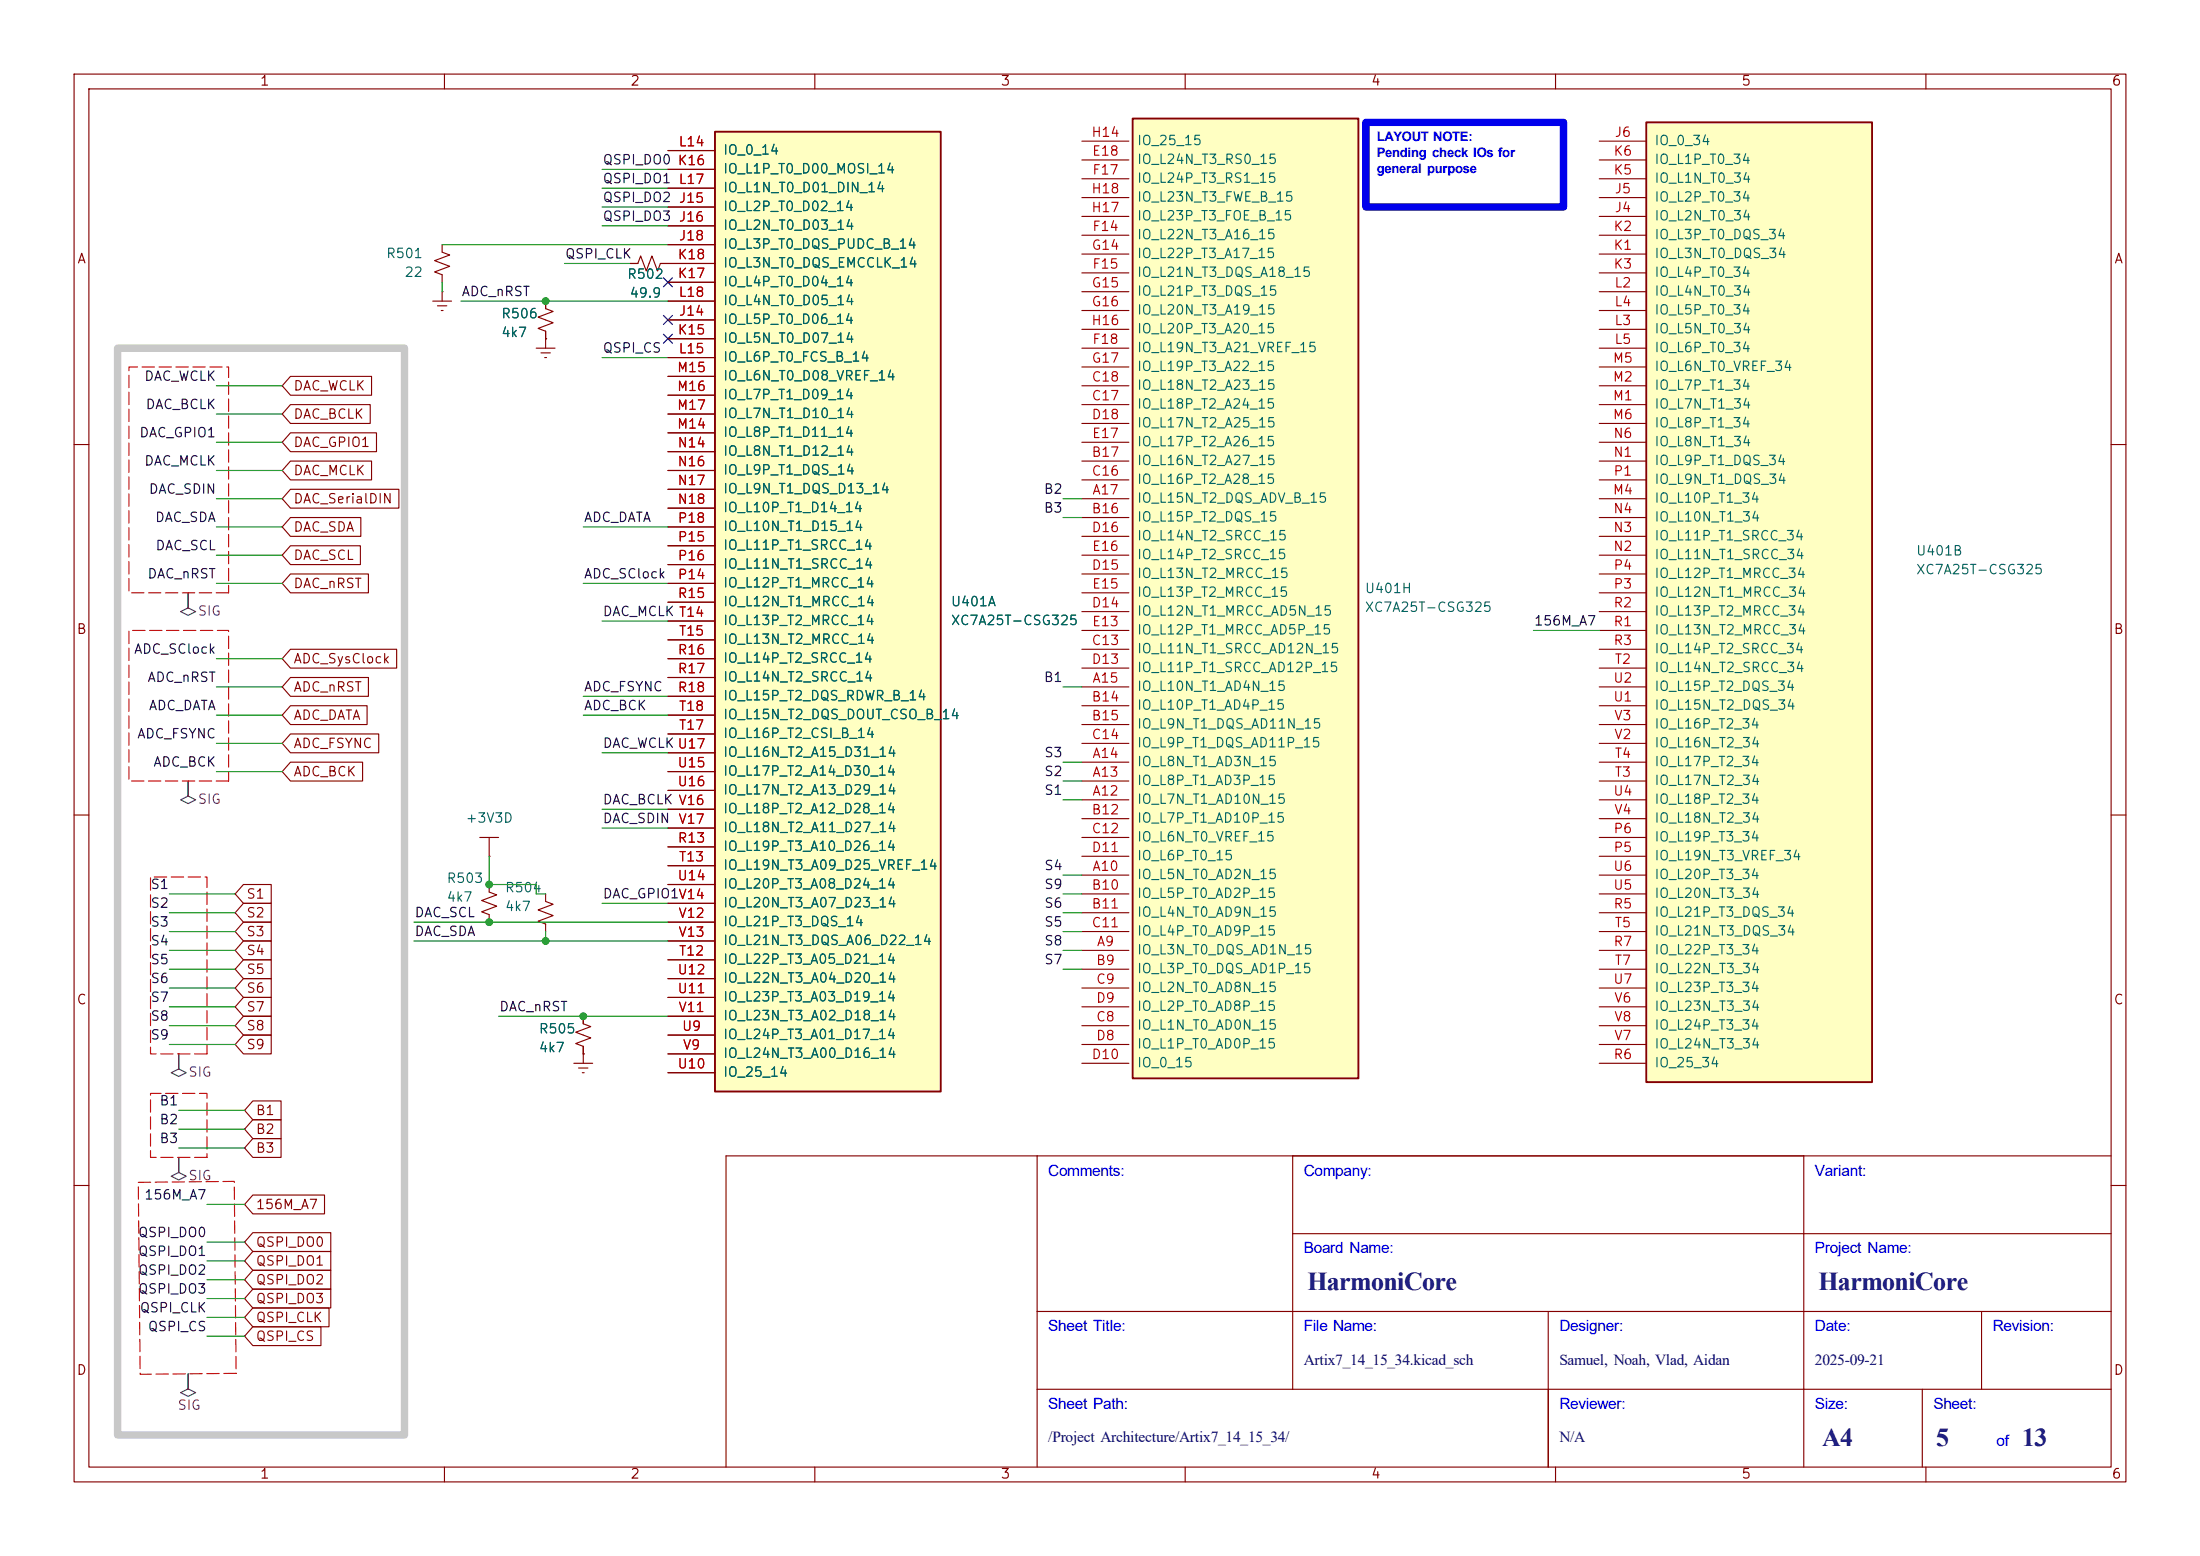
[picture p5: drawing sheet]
<svg xmlns="http://www.w3.org/2000/svg" width="297mm" height="210mm" viewBox="0 0 297 210" stroke-linecap="round" stroke-linejoin="round" font-family="sans-serif">
<g fill="none" stroke="#840000" stroke-width=".15">
<path d="M10 10h277v190h-277zM12 12h273v186h-273zM60 10v2M110 10v2M160 10v2M210 10v2M260 10v2M10 60h2M285 60h2M10 110h2M285 110h2M140 156v42"/>
<path d="M174.5 156v31.5M243.5 156v42M285 156h-187v42M10 160h2M140 177h145M174.5 166.5h110.5M209 177v21M267.5 177v10.5M285 160h2M60 198v2M110 198v2M140 187.5h145"/>
<path d="M160 198v2M210 198v2M259.5 187.5v10.5M260 198v2"/>
</g>
<path d="M152.9 16h30.5v129.5h-30.5z" fill="#ffffc2"/>
<path d="M152.9 16h30.5v129.5h-30.5z" fill="none" stroke="#840000" stroke-width=".25"/>
<g fill="none" stroke="#840000" stroke-width=".15">
<path d="M146 19.1h6.4M146 21.6h6.4M146 31.8h6.4M146 36.8h6.4M146 24.1h6.4M146 34.3h6.4M146 39.4h6.4M146 29.2h6.4M146 26.7h6.4M73.7 40.6v1.1l1 .3-2.1 .8 2.1 .8-2.1 .7 1.1 .4v1M146 54.6h6.4M146 52.1h6.4"/>
<path d="M146 57.2h6.4M146 59.7h6.4M146 47h6.4M146 41.9h6.4M146 49.5h6.4M146 44.5h6.4M146 67.3h6.4M146 69.9h6.4M146 62.2h6.4M146 64.8h6.4M146 77.5h6.4M146 72.4h6.4"/>
<path d="M146 74.9h6.4M146 92.7h6.4M146 95.3h6.4M146 97.8h6.4M146 87.6h6.4M146 90.2h6.4M146 82.6h6.4M146 85.1h6.4M146 80h6.4M146 118.1h6.4M146 108h6.4M146 105.4h6.4"/>
<path d="M146 102.9h6.4M146 110.5h6.4M146 113h6.4M146 100.3h6.4M146 115.6h6.4M146 128.3h6.4M146 130.8h6.4M146 120.7h6.4M146 123.2h6.4M146 138.4h6.4M146 133.4h6.4M146 125.7h6.4"/>
<path d="M146 135.9h6.4M146 141h6.4M146 143.5h6.4"/>
</g>
<path d="M96.5 17.8h30.5v129.5h-30.5z" fill="#ffffc2"/>
<path d="M96.5 17.8h30.5v129.5h-30.5z" fill="none" stroke="#840000" stroke-width=".25"/>
<g fill="none" stroke="#840000" stroke-width=".15">
<path d="M90.2 27.9h6.3M90.2 30.5h6.3M90.2 33h6.3M90.2 22.9h6.3M90.2 38.1h6.3M90.2 35.6h6.3M90.2 20.3h6.3M90.2 25.4h6.3M90.2 43.2h6.3M90.2 45.7h6.3M90.2 48.3h6.3M90.2 40.6h6.3"/>
<path d="M90.2 58.4h6.3M90.2 50.8h6.3M90.2 53.3h6.3M90.2 55.9h6.3M90.2 61h6.3M90.2 63.5h6.3M90.2 66h6.3M90.2 68.6h6.3M90.2 78.7h6.3M90.2 73.7h6.3M90.2 76.2h6.3M90.2 71.1h6.3"/>
<path d="M90.2 81.3h6.3M90.2 88.9h6.3M90.2 91.4h6.3M90.2 94h6.3M90.2 83.8h6.3M90.2 86.4h6.3M90.2 99.1h6.3M90.2 96.5h6.3M90.2 114.3h6.3M90.2 116.8h6.3M90.2 119.4h6.3M90.2 104.1h6.3"/>
<path d="M90.2 106.7h6.3M90.2 101.6h6.3M90.2 109.2h6.3M90.2 111.8h6.3M78.7 137.2v1l1.1 .4-2.1 .7 2.1 .8-2.1 .7 1 .4v2.3M90.2 129.5h6.3M90.2 139.7h6.3M90.2 134.6h6.3M90.2 132.1h6.3M90.2 137.2h6.3M90.2 124.5h6.3M90.2 127h6.3"/>
<path d="M90.2 121.9h6.3M77.5 143.5h2.5M78.1 144.1h1.3M78.6 144.8h.3M78.7 142.2h.1M90.2 144.8h6.3M90.2 142.2h6.3"/>
</g>
<path d="M222.2 16.5h30.5v129.6h-30.5z" fill="#ffffc2"/>
<path d="M222.2 16.5h30.5v129.6h-30.5z" fill="none" stroke="#840000" stroke-width=".25"/>
<g fill="none" stroke="#840000" stroke-width=".15">
<path d="M215.9 19.1h6.3M59.7 39.4h.1M59.7 33v1l1 .4-2 .8 2 .7-2 .8 1 .4v1M59.7 39.4v1.2M85.1 35.6h1l.4-1.1 .7 2.1 .8-2.1 .8 2.1 .4-1h7.3M90.2 27.9h6.3M90.2 30.5h6.3M90.2 33h6.3M90.2 22.9h6.3M90.2 38.1h6.3M90.2 20.3h6.3M90.2 25.4h6.3"/>
<path d="M215.9 29.2h6.3M215.9 26.7h6.3M215.9 34.3h6.3M215.9 31.8h6.3M215.9 36.8h6.3M215.9 24.1h6.3M215.9 21.6h6.3M215.9 39.4h6.3M39.2 50.8h11v2.5h-11l-1.1-1.2zM39.2 58.4h11.6v2.6h-11.6l-1.1-1.3zM39.2 54.6h10.8v2.6h-10.8l-1.1-1.3zM58.4 40.6h2.6"/>
<path d="M59.1 41.3h1.2M59.6 41.9h.2M72.4 47h2.5M73 47.6h1.3M73.5 48.3h.3M73.7 45.7h.1M73.7 40.6v1.1M73.7 44.7v2.3M90.2 48.3h6.3M90.2 40.6h6.3M90.2 43.2h6.3M90.2 45.7h6.3"/>
<path d="M90.2 58.4h6.3M90.2 50.8h6.3M90.2 53.3h6.3M90.2 55.9h6.3M215.9 44.5h6.3M215.9 41.9h6.3M215.9 47h6.3M215.9 54.6h6.3M215.9 52.1h6.3M215.9 49.5h6.3M215.9 57.2h6.3M215.9 59.7h6.3"/>
<path d="M39.2 66h14.7v2.6h-14.7l-1.1-1.3zM39.2 73.7h9.4v2.5h-9.4l-1.1-1.3zM39.2 62.2h11v2.6h-11l-1.1-1.3zM39.2 69.8h9.5v2.6h-9.5l-1.1-1.3zM39.2 77.5h10.5v2.5h-10.5l-1.1-1.3zM90.2 61h6.3M90.2 63.5h6.3M90.2 66h6.3M90.2 68.6h6.3M90.2 78.7h6.3M90.2 73.7h6.3M90.2 76.2h6.3"/>
<path d="M90.2 71.1h6.3M215.9 67.3h6.3M215.9 62.2h6.3M215.9 74.9h6.3M215.9 72.4h6.3M215.9 69.9h6.3M215.9 64.8h6.3M215.9 77.5h6.3M39.2 99.1h11.9v2.5h-11.9l-1.1-1.3zM39.2 87.6h14.3v2.6h-14.3l-1.1-1.3zM39.2 95.2h10.4v2.6h-10.4l-1.1-1.3zM39.2 91.4h10.5v2.6h-10.5l-1.1-1.3z"/>
<path d="M90.2 81.3h6.3M90.2 88.9h6.3M90.2 91.4h6.3M90.2 94h6.3M90.2 83.8h6.3M90.2 86.4h6.3M90.2 99.1h6.3M90.2 96.5h6.3M215.9 80h6.3M215.9 85.1h6.3M215.9 82.6h6.3M215.9 87.6h6.3"/>
<path d="M215.9 90.2h6.3M215.9 95.3h6.3M215.9 92.7h6.3M215.9 97.8h6.3M32.9 119.4h3.7v2.5h-3.7l-1.2-1.2zM39.2 102.9h9.8v2.5h-9.8l-1.1-1.3zM64.8 113h2.5M66 115.6h.1M66 119.4v1l1.1 .4-2.1 .7 2.1 .8-2.1 .8 1 .3v1.1M66 113v2.6M90.2 114.3h6.3M90.2 116.8h6.3"/>
<path d="M90.2 119.4h6.3M90.2 104.1h6.3M90.2 106.7h6.3M90.2 101.6h6.3M90.2 109.2h6.3M90.2 111.8h6.3M215.9 115.6h6.3M215.9 113h6.3M215.9 105.4h6.3M215.9 102.9h6.3M215.9 108h6.3M215.9 118.1h6.3"/>
<path d="M215.9 100.3h6.3M215.9 110.5h6.3M32.9 134.6h3.7v2.6h-3.7l-1.2-1.3zM32.9 132.1h3.7v2.5h-3.7l-1.2-1.2zM32.9 124.5h3.7v2.5h-3.7l-1.2-1.3zM32.9 121.9h3.7v2.6h-3.7l-1.2-1.3zM32.9 127h3.7v2.5h-3.7l-1.2-1.2zM32.9 137.2h3.7v2.5h-3.7l-1.2-1.3zM32.9 129.5h3.7v2.6h-3.7l-1.2-1.3zM32.9 139.7h3.7v2.5h-3.7l-1.2-1.2zM73.7 120.7v1l1 .3-2.1 .8 2.1 .8-2.1 .7 1.1 .4v1M78.7 137.2v1"/>
<path d="M90.2 129.5h6.3M90.2 139.7h6.3M90.2 134.6h6.3M90.2 132.1h6.3M90.2 137.2h6.3M90.2 124.5h6.3M90.2 127h6.3M90.2 121.9h6.3M215.9 123.2h6.3M215.9 128.3h6.3M215.9 125.7h6.3M215.9 130.8h6.3"/>
<path d="M215.9 120.7h6.3M215.9 133.4h6.3M215.9 135.9h6.3M215.9 138.4h6.3M34.1 151.1h3.8v2.6h-3.8l-1.1-1.3zM34.1 153.7h3.8v2.5h-3.8l-1.1-1.3zM34.1 148.6h3.8v2.5h-3.8l-1.1-1.2zM78.7 142.2h.1M78.7 141.2v1M90.2 144.8h6.3M90.2 142.2h6.3M215.9 143.5h6.3"/>
<path d="M215.9 141h6.3M34.1 166.4h10.6v2.5h-10.6l-1.1-1.3zM34.1 174h10.6v2.5h-10.6l-1.1-1.2zM34.1 168.9h10.6v2.6h-10.6l-1.1-1.3zM34.1 176.5h10.3v2.6h-10.3l-1.1-1.3zM34.1 161.3h9.7v2.5h-9.7l-1.1-1.2zM34.1 171.4h10.6v2.6h-10.6l-1.1-1.3zM34.1 179.1h9.2v2.5h-9.2l-1.1-1.3z"/>
</g>
<path d="M25.4 80v2l1 .6-1 .5-1-.5 1-.6zM25.4 105.4v2l1 .6-1 .5-1-.5 1-.6zM24.1 156.2v2l1 .6-1 .5-1-.5 1-.6zM24.1 142.2v2.1l1 .5-1 .5-1-.5 1-.5zM25.4 185.4v2.1l1 .5-1 .5-1-.5 1-.5z" fill="none" stroke="#484848" stroke-width=".15"/>
<path d="M30.9 80h-13.5v-30.5h13.5v30.5M30.9 105.4h-13.5v-20.3h13.5v20.3M27.9 142.2h-7.6v-23.8h7.6v23.8M27.9 156.2h-7.6v-8.6h7.6v8.6M31.9 185.4l-13 .1-.2-25.9 12.9-.2 .3 26" fill="none" stroke="#f00" stroke-width=".15" stroke-dasharray="1.7 .6"/>
<g fill="none" stroke="#009600" stroke-width=".15">
<path d="M59.7 33h30.5M59.7 38.1v1.3M76.2 35.6h8.9M81.3 22.9h8.9M81.3 27.9h8.9M81.3 30.5h8.9M81.3 25.4h8.9M29.2 59.7h8.9M29.2 55.9h8.9M29.2 52.1h8.9M62.2 40.6h28M81.3 48.3h8.9"/>
<path d="M29.2 67.3h8.9M29.2 71.1h8.9M29.2 78.7h8.9M29.2 74.9h8.9M29.2 63.5h8.9M78.7 71.1h11.5M78.7 78.7h11.5M143.5 67.3h2.5M143.5 69.9h2.5M29.2 96.5h8.9M29.2 92.7h8.9M29.2 88.9h8.9"/>
<path d="M78.7 96.5h11.5M78.7 94h11.5M81.3 83.8h8.9M143.5 92.7h2.5M207 85.1h8.9M29.2 100.3h8.9M29.2 104.1h8.9M66 115.6v3.8h6.4v1.3h1.3M81.3 101.6h8.9M81.3 109.2h8.9M81.3 111.8h8.9M143.5 118.1h2.5"/>
<path d="M143.5 108h2.5M143.5 105.4h2.5M143.5 102.9h2.5M22.9 120.7h8.8M22.9 123.2h8.8M22.9 128.3h8.8M22.9 130.8h8.8M22.9 125.7h8.8M22.9 133.4h8.8M22.9 138.4h8.8M22.9 135.9h8.8M55.9 127h34.3"/>
<path d="M55.9 124.5h34.3M67.3 137.2h22.9M73.7 125.7v1.3M81.3 121.9h8.9M143.5 120.7h2.5M143.5 123.2h2.5M143.5 128.3h2.5M143.5 130.8h2.5M143.5 125.7h2.5M22.9 141h8.8M24.1 154.9h8.9M24.1 152.4h8.9"/>
<path d="M24.1 149.9h8.9M27.9 170.2h5.1M27.9 175.3h5.1M27.9 177.8h5.1M27.9 172.7h5.1M27.9 167.6h5.1M27.9 162.6h5.1M27.9 180.3h5.1"/>
</g>
<path d="M89.6 37.5l1.2 1.2M90.8 37.5l-1.2 1.2M89.6 45.1l1.2 1.2M89.6 42.6l1.2 1.2M90.8 45.1l-1.2 1.2M90.8 42.6l-1.2 1.2" fill="none" stroke="#000084" stroke-width=".15"/>
<path d="M184.4 16.5h26.7v11.4h-26.7z" fill="none" stroke="#00f" stroke-width="1"/>
<path d="M15.9 47h38.7v146.7h-38.7z" fill="none" stroke="#c8c8c8" stroke-width="1"/>
<g fill="#009600" stroke="#009600" stroke-width=".14">
<circle cx="66" cy="119.4" r=".46"/>
<circle cx="66" cy="124.5" r=".46"/>
<circle cx="73.7" cy="40.6" r=".46"/>
<circle cx="78.7" cy="137.2" r=".46"/>
<circle cx="73.7" cy="127" r=".46"/>
</g>
<g font-size="3.5" fill="#00007f">
<text x="176.5" y="174.1">HarmoniCore</text>
<text x="245.5" y="174.1">HarmoniCore</text>
<text x="246" y="195.1">A4</text>
<text x="261.4" y="195.1">5</text>
<text x="273" y="195.1">13</text>
</g>
<g font-size="2.1" fill="#00f">
<text x="141.5" y="158.7">Comments:</text>
<text x="176" y="158.7">Company:</text>
<text x="245" y="158.7">Variant:</text>
<text x="176" y="169.2">Board Name:</text>
<text x="245" y="169.2">Project Name:</text>
<text x="141.5" y="179.7">Sheet Title:</text>
<text x="176" y="179.7">File Name:</text>
<text x="210.5" y="179.7">Designer:</text>
<text x="245" y="179.7">Date:</text>
<text x="269" y="179.7">Revision:</text>
<text x="141.5" y="190.2">Sheet Path:</text>
<text x="210.5" y="190.2">Reviewer:</text>
<text x="245" y="190.2">Size:</text>
<text x="261" y="190.2">Sheet:</text>
<text x="269.5" y="195.2">of</text>
</g>
<g font-size="2.1" fill="#00007f">
<text x="176" y="184.2">Artix7_14_15_34.kicad_sch</text>
<text x="210.5" y="184.2">Samuel, Noah, Vlad, Aidan</text>
<text x="245" y="184.2">2025-09-21</text>
<text x="141.5" y="194.7">/Project Architecture/Artix7_14_15_34/</text>
<text x="210.5" y="194.7">N/A</text>
</g>
<g font-size="1.8" fill="#00f">
<text x="185.9" y="19.1">LAYOUT NOTE:</text>
<text x="185.9" y="21.2">Pending check IOs for</text>
<text x="185.9" y="23.4">general purpose</text>
</g>
<g font-size="1.3" fill="#840000">
<text x="35" y="11.9">1</text>
<text x="85" y="11.9">2</text>
<text x="135" y="11.9">3</text>
<text x="185" y="11.9">4</text>
<text x="235" y="11.9">5</text>
<text x="285" y="11.9">6</text>
<text x="10.3" y="35.9">A</text>
<text x="285.3" y="35.9">A</text>
<text x="39.5" y="53">DAC_WCLK</text>
<text x="39.5" y="56.8">DAC_BCLK</text>
<text x="39.5" y="60.6">DAC_GPIO1</text>
<text x="39.5" y="64.5">DAC_MCLK</text>
<text x="39.5" y="68.3">DAC_SerialDIN</text>
<text x="39.5" y="75.9">DAC_SCL</text>
<text x="39.5" y="72.1">DAC_SDA</text>
<text x="39.5" y="79.7">DAC_nRST</text>
<text x="10.3" y="85.9">B</text>
<text x="39.5" y="89.9">ADC_SysClock</text>
<text x="285.3" y="85.9">B</text>
<text x="39.5" y="93.7">ADC_nRST</text>
<text x="39.5" y="101.3">ADC_FSYNC</text>
<text x="39.5" y="97.5">ADC_DATA</text>
<text x="39.5" y="105.1">ADC_BCK</text>
<text x="33.2" y="121.6">S1</text>
<text x="33.2" y="124.1">S2</text>
<text x="33.2" y="126.7">S3</text>
<text x="33.2" y="129.2">S4</text>
<text x="33.2" y="131.8">S5</text>
<text x="10.3" y="135.9">C</text>
<text x="33.2" y="136.8">S7</text>
<text x="33.2" y="134.3">S6</text>
<text x="285.3" y="135.9">C</text>
<text x="33.2" y="139.4">S8</text>
<text x="33.2" y="141.9">S9</text>
<text x="34.4" y="153.4">B2</text>
<text x="34.4" y="155.9">B3</text>
<text x="34.4" y="150.8">B1</text>
<text x="34.4" y="163.5">156M_A7</text>
<text x="34.4" y="168.6">QSPI_DO0</text>
<text x="34.4" y="171.1">QSPI_DO1</text>
<text x="34.4" y="173.7">QSPI_DO2</text>
<text x="34.4" y="176.2">QSPI_DO3</text>
<text x="34.4" y="178.8">QSPI_CLK</text>
<text x="10.3" y="185.9">D</text>
<text x="34.4" y="181.3">QSPI_CS</text>
<text x="285.3" y="185.9">D</text>
<text x="35" y="199.9">1</text>
<text x="85" y="199.9">2</text>
<text x="135" y="199.9">3</text>
<text x="185" y="199.9">4</text>
<text x="235" y="199.9">5</text>
<text x="285" y="199.9">6</text>
</g>
<g font-size="1.3" fill="#0f0f0f">
<text x="81.3" y="22.5">QSPI_DO0</text>
<text x="81.3" y="25.1">QSPI_DO1</text>
<text x="81.3" y="27.6">QSPI_DO2</text>
<text x="76.2" y="35.2">QSPI_CLK</text>
<text x="81.3" y="30.1">QSPI_DO3</text>
<text x="62.2" y="40.3">ADC_nRST</text>
<text x="81.3" y="47.9">QSPI_CS</text>
<text x="19.4" y="51.7">DAC_WCLK</text>
<text x="18.7" y="59.3">DAC_GPIO1</text>
<text x="19.6" y="55.5">DAC_BCLK</text>
<text x="19.4" y="63.2">DAC_MCLK</text>
<text x="20" y="67">DAC_SDIN</text>
<text x="20.8" y="70.8">DAC_SDA</text>
<text x="78.7" y="70.8">ADC_DATA</text>
<text x="140.8" y="69.5">B3</text>
<text x="140.8" y="67">B2</text>
<text x="20.9" y="74.6">DAC_SCL</text>
<text x="19.8" y="78.4">DAC_nRST</text>
<text x="78.7" y="78.4">ADC_SClock</text>
<text x="81.3" y="83.5">DAC_MCLK T14</text>
<text x="18" y="88.6">ADC_SClock</text>
<text x="207" y="84.7">156M_A7</text>
<text x="19.8" y="92.4">ADC_nRST</text>
<text x="78.7" y="93.6">ADC_FSYNC</text>
<text x="140.8" y="92.4">B1</text>
<text x="18.4" y="100">ADC_FSYNC</text>
<text x="20" y="96.2">ADC_DATA</text>
<text x="78.7" y="96.2">ADC_BCK</text>
<text x="81.3" y="101.3">DAC_WCLK U17</text>
<text x="20.6" y="103.8">ADC_BCK</text>
<text x="140.9" y="107.6">S1</text>
<text x="140.9" y="105.1">S2</text>
<text x="140.9" y="102.5">S3</text>
<text x="81.3" y="111.4">DAC_SDIN</text>
<text x="81.3" y="108.9">DAC_BCLK V16</text>
<text x="140.9" y="117.8">S4</text>
<text x="20.2" y="120.3">S1</text>
<text x="20.2" y="125.4">S3</text>
<text x="20.2" y="122.8">S2</text>
<text x="55.9" y="124.1">DAC_SCL</text>
<text x="81.3" y="121.6">DAC_GPIO1V14</text>
<text x="140.9" y="125.4">S5</text>
<text x="140.9" y="122.8">S6</text>
<text x="140.9" y="120.3">S9</text>
<text x="20.2" y="127.9">S4</text>
<text x="20.2" y="130.5">S5</text>
<text x="55.9" y="126.7">DAC_SDA</text>
<text x="140.9" y="127.9">S8</text>
<text x="140.9" y="130.5">S7</text>
<text x="20.2" y="133">S6</text>
<text x="20.2" y="135.5">S7</text>
<text x="67.3" y="136.8">DAC_nRST</text>
<text x="20.2" y="138.1">S8</text>
<text x="20.2" y="140.6">S9</text>
<text x="21.4" y="149.5">B1</text>
<text x="21.4" y="154.6">B3</text>
<text x="21.4" y="152.1">B2</text>
<text x="18.5" y="167.3">QSPI_DO0</text>
<text x="19.4" y="162.2">156M_A7</text>
<text x="18.5" y="172.4">QSPI_DO2</text>
<text x="18.5" y="169.8">QSPI_DO1</text>
<text x="18.5" y="174.9">QSPI_DO3</text>
<text x="18.8" y="177.5">QSPI_CLK</text>
<text x="19.9" y="180">QSPI_CS</text>
</g>
<g font-size="1.3" fill="#a90000">
<text x="91.4" y="22.6">K16</text>
<text x="91.5" y="20.1">L14</text>
<text x="147.2" y="18.8">H14</text>
<text x="147.3" y="21.3">E18</text>
<text x="147.4" y="23.9">F17</text>
<text x="217.7" y="23.9">K5</text>
<text x="217.7" y="21.3">K6</text>
<text x="217.9" y="18.8">J6</text>
<text x="91.5" y="25.1">L17</text>
<text x="91.6" y="27.7">J15</text>
<text x="147.2" y="29">H17</text>
<text x="147.2" y="26.4">H18</text>
<text x="217.9" y="29">J4</text>
<text x="217.9" y="26.4">J5</text>
<text x="91.4" y="35.3">K18</text>
<text x="91.6" y="30.2">J16</text>
<text x="91.6" y="32.8">J18</text>
<text x="147.3" y="34">G14</text>
<text x="147.4" y="31.5">F14</text>
<text x="217.7" y="34">K1</text>
<text x="217.7" y="31.5">K2</text>
<text x="91.4" y="37.8">K17</text>
<text x="91.5" y="40.4">L18</text>
<text x="147.3" y="39.1">G15</text>
<text x="147.3" y="41.7">G16</text>
<text x="147.4" y="36.6">F15</text>
<text x="217.7" y="36.6">K3</text>
<text x="217.9" y="39.1">L2</text>
<text x="217.9" y="41.7">L4</text>
<text x="91.4" y="45.5">K15</text>
<text x="91.6" y="42.9">J14</text>
<text x="147.2" y="44.2">H16</text>
<text x="147.4" y="46.7">F18</text>
<text x="217.9" y="44.2">L3</text>
<text x="217.9" y="46.7">L5</text>
<text x="91.3" y="50.5">M15</text>
<text x="91.3" y="53.1">M16</text>
<text x="91.5" y="48">L15</text>
<text x="147.3" y="51.8">C18</text>
<text x="147.3" y="49.3">G17</text>
<text x="217.6" y="51.8">M2</text>
<text x="217.6" y="49.3">M5</text>
<text x="91.3" y="58.2">M14</text>
<text x="91.3" y="55.6">M17</text>
<text x="147.3" y="54.4">C17</text>
<text x="147.3" y="56.9">D18</text>
<text x="147.3" y="59.4">E17</text>
<text x="217.6" y="54.4">M1</text>
<text x="217.6" y="56.9">M6</text>
<text x="217.7" y="59.4">N6</text>
<text x="91.4" y="60.7">N14</text>
<text x="91.4" y="63.2">N16</text>
<text x="91.4" y="65.8">N17</text>
<text x="147.3" y="62">B17</text>
<text x="147.3" y="64.5">C16</text>
<text x="217.7" y="62">N1</text>
<text x="217.7" y="64.5">P1</text>
<text x="91.4" y="68.3">N18</text>
<text x="91.4" y="70.9">P18</text>
<text x="147.3" y="69.6">B16</text>
<text x="147.4" y="67.1">A17</text>
<text x="217.6" y="67.1">M4</text>
<text x="217.7" y="69.6">N4</text>
<text x="91.4" y="73.4">P15</text>
<text x="91.4" y="75.9">P16</text>
<text x="147.3" y="77.2">D15</text>
<text x="147.3" y="72.1">D16</text>
<text x="147.3" y="74.7">E16</text>
<text x="217.7" y="74.7">N2</text>
<text x="217.7" y="72.1">N3</text>
<text x="217.7" y="77.2">P4</text>
<text x="91.4" y="78.5">P14</text>
<text x="91.4" y="81">R15</text>
<text x="91.6" y="83.6">T14</text>
<text x="147.3" y="82.3">D14</text>
<text x="147.3" y="79.8">E15</text>
<text x="217.7" y="79.8">P3</text>
<text x="217.7" y="82.3">R2</text>
<text x="91.4" y="88.6">R16</text>
<text x="91.6" y="86.1">T15</text>
<text x="147.3" y="87.4">C13</text>
<text x="147.3" y="89.9">D13</text>
<text x="147.3" y="84.8">E13</text>
<text x="217.7" y="84.8">R1</text>
<text x="217.7" y="87.4">R3</text>
<text x="217.9" y="89.9">T2</text>
<text x="91.4" y="91.2">R17</text>
<text x="91.4" y="93.7">R18</text>
<text x="147.3" y="95">B14</text>
<text x="147.4" y="92.5">A15</text>
<text x="217.7" y="95">U1</text>
<text x="217.7" y="92.5">U2</text>
<text x="91.4" y="101.3">U17</text>
<text x="91.6" y="98.8">T17</text>
<text x="91.6" y="96.3">T18</text>
<text x="147.3" y="97.5">B15</text>
<text x="147.3" y="100.1">C14</text>
<text x="217.8" y="100.1">V2</text>
<text x="217.8" y="97.5">V3</text>
<text x="91.4" y="103.9">U15</text>
<text x="91.4" y="106.4">U16</text>
<text x="147.4" y="107.7">A12</text>
<text x="147.4" y="105.2">A13</text>
<text x="147.4" y="102.6">A14</text>
<text x="217.7" y="107.7">U4</text>
<text x="217.9" y="105.2">T3</text>
<text x="217.9" y="102.6">T4</text>
<text x="91.5" y="111.5">V17</text>
<text x="91.5" y="109">V16</text>
<text x="147.3" y="110.2">B12</text>
<text x="147.3" y="112.8">C12</text>
<text x="217.7" y="112.8">P6</text>
<text x="217.8" y="110.2">V4</text>
<text x="91.4" y="119.1">U14</text>
<text x="91.4" y="114">R13</text>
<text x="91.6" y="116.6">T13</text>
<text x="147.3" y="115.3">D11</text>
<text x="147.4" y="117.9">A10</text>
<text x="217.7" y="117.9">U6</text>
<text x="217.7" y="115.3">P5</text>
<text x="91.5" y="124.2">V12</text>
<text x="91.5" y="121.7">V14</text>
<text x="147.3" y="120.4">B10</text>
<text x="147.3" y="122.9">B11</text>
<text x="147.3" y="125.5">C11</text>
<text x="217.7" y="120.4">U5</text>
<text x="217.7" y="122.9">R5</text>
<text x="217.9" y="125.5">T5</text>
<text x="91.4" y="131.8">U12</text>
<text x="91.5" y="126.7">V13</text>
<text x="91.6" y="129.3">T12</text>
<text x="147.9" y="130.6">B9</text>
<text x="148" y="128">A9</text>
<text x="217.7" y="128">R7</text>
<text x="217.9" y="130.6">T7</text>
<text x="91.4" y="134.4">U11</text>
<text x="91.5" y="136.9">V11</text>
<text x="147.9" y="133.1">C9</text>
<text x="147.9" y="135.6">D9</text>
<text x="217.7" y="133.1">U7</text>
<text x="217.8" y="135.6">V6</text>
<text x="92" y="139.4">U9</text>
<text x="92.1" y="142">V9</text>
<text x="147.3" y="143.3">D10</text>
<text x="147.9" y="138.2">C8</text>
<text x="147.9" y="140.7">D8</text>
<text x="217.7" y="143.3">R6</text>
<text x="217.8" y="140.7">V7</text>
<text x="217.8" y="138.2">V8</text>
<text x="91.4" y="144.5">U10</text>
</g>
<g font-size="1.3" fill="#006464">
<text x="97.5" y="23.7">IO_L1P_T0_D00_MOSI_14</text>
<text x="97.5" y="21.2">IO_0_14</text>
<text x="153.4" y="22.5">IO_L24N_T3_RS0_15</text>
<text x="153.4" y="19.9">IO_25_15</text>
<text x="223.3" y="19.9">IO_0_34</text>
<text x="223.3" y="22.5">IO_L1P_T0_34</text>
<text x="97.5" y="28.8">IO_L2P_T0_D02_14</text>
<text x="97.5" y="26.3">IO_L1N_T0_D01_DIN_14</text>
<text x="153.4" y="25">IO_L24P_T3_RS1_15</text>
<text x="153.4" y="27.5">IO_L23N_T3_FWE_B_15</text>
<text x="223.3" y="27.5">IO_L2P_T0_34</text>
<text x="223.3" y="25">IO_L1N_T0_34</text>
<text x="52" y="35.2">R501</text>
<text x="97.5" y="31.3">IO_L2N_T0_D03_14</text>
<text x="97.5" y="33.9">IO_L3P_T0_DQS_PUDC_B_14</text>
<text x="153.4" y="32.6">IO_L22N_T3_A16_15</text>
<text x="153.4" y="35.2">IO_L22P_T3_A17_15</text>
<text x="153.4" y="30.1">IO_L23P_T3_FOE_B_15</text>
<text x="223.3" y="30.1">IO_L2N_T0_34</text>
<text x="223.3" y="35.2">IO_L3N_T0_DQS_34</text>
<text x="223.3" y="32.6">IO_L3P_T0_DQS_34</text>
<text x="54.5" y="37.7">22</text>
<text x="84.6" y="37.9">R502</text>
<text x="84.9" y="40.5">49.9</text>
<text x="97.5" y="39">IO_L4P_T0_D04_14</text>
<text x="97.5" y="36.4">IO_L3N_T0_DQS_EMCCLK_14</text>
<text x="97.5" y="41.5">IO_L4N_T0_D05_14</text>
<text x="153.4" y="37.7">IO_L21N_T3_DQS_A18_15</text>
<text x="153.4" y="40.2">IO_L21P_T3_DQS_15</text>
<text x="223.3" y="37.7">IO_L4P_T0_34</text>
<text x="223.3" y="40.2">IO_L4N_T0_34</text>
<text x="67.6" y="43.3">R506</text>
<text x="67.6" y="45.8">4k7</text>
<text x="97.5" y="44">IO_L5P_T0_D06_14</text>
<text x="97.5" y="46.6">IO_L5N_T0_D07_14</text>
<text x="153.4" y="47.9">IO_L19N_T3_A21_VREF_15</text>
<text x="153.4" y="42.8">IO_L20N_T3_A19_15</text>
<text x="153.4" y="45.3">IO_L20P_T3_A20_15</text>
<text x="223.3" y="45.3">IO_L5N_T0_34</text>
<text x="223.3" y="42.8">IO_L5P_T0_34</text>
<text x="223.3" y="47.9">IO_L6P_T0_34</text>
<text x="97.5" y="49.1">IO_L6P_T0_FCS_B_14</text>
<text x="97.5" y="51.7">IO_L6N_T0_D08_VREF_14</text>
<text x="153.4" y="52.9">IO_L18N_T2_A23_15</text>
<text x="153.4" y="50.4">IO_L19P_T3_A22_15</text>
<text x="223.3" y="52.9">IO_L7P_T1_34</text>
<text x="223.3" y="50.4">IO_L6N_T0_VREF_34</text>
<text x="97.5" y="59.3">IO_L8P_T1_D11_14</text>
<text x="97.5" y="54.2">IO_L7P_T1_D09_14</text>
<text x="97.5" y="56.7">IO_L7N_T1_D10_14</text>
<text x="153.4" y="55.5">IO_L18P_T2_A24_15</text>
<text x="153.4" y="58">IO_L17N_T2_A25_15</text>
<text x="223.3" y="55.5">IO_L7N_T1_34</text>
<text x="223.3" y="58">IO_L8P_T1_34</text>
<text x="97.5" y="61.8">IO_L8N_T1_D12_14</text>
<text x="97.5" y="64.4">IO_L9P_T1_DQS_14</text>
<text x="153.4" y="63.1">IO_L16N_T2_A27_15</text>
<text x="153.4" y="65.6">IO_L16P_T2_A28_15</text>
<text x="153.4" y="60.6">IO_L17P_T2_A26_15</text>
<text x="223.3" y="63.1">IO_L9P_T1_DQS_34</text>
<text x="223.3" y="60.6">IO_L8N_T1_34</text>
<text x="223.3" y="65.6">IO_L9N_T1_DQS_34</text>
<text x="97.5" y="66.9">IO_L9N_T1_DQS_D13_14</text>
<text x="97.5" y="69.4">IO_L10P_T1_D14_14</text>
<text x="97.5" y="72">IO_L10N_T1_D15_14</text>
<text x="153.4" y="68.2">IO_L15N_T2_DQS_ADV_B_15</text>
<text x="153.4" y="70.7">IO_L15P_T2_DQS_15</text>
<text x="223.3" y="68.2">IO_L10P_T1_34</text>
<text x="223.3" y="70.7">IO_L10N_T1_34</text>
<text x="97.5" y="74.5">IO_L11P_T1_SRCC_14</text>
<text x="97.5" y="77.1">IO_L11N_T1_SRCC_14</text>
<text x="153.4" y="73.3">IO_L14N_T2_SRCC_15</text>
<text x="153.4" y="75.8">IO_L14P_T2_SRCC_15</text>
<text x="223.3" y="75.8">IO_L11N_T1_SRCC_34</text>
<text x="223.3" y="73.3">IO_L11P_T1_SRCC_34</text>
<text x="258.6" y="75.3">U401B</text>
<text x="258.6" y="77.8">XC7A25T-CSG325</text>
<text x="97.5" y="79.6">IO_L12P_T1_MRCC_14</text>
<text x="97.5" y="82.1">IO_L12N_T1_MRCC_14</text>
<text x="128.3" y="82.1">U401A</text>
<text x="153.4" y="83.4">IO_L12N_T1_MRCC_AD5N_15</text>
<text x="153.4" y="78.3">IO_L13N_T2_MRCC_15</text>
<text x="153.4" y="80.9">IO_L13P_T2_MRCC_15</text>
<text x="184.2" y="80.4">U401H</text>
<text x="184.2" y="82.9">XC7A25T-CSG325</text>
<text x="223.3" y="80.9">IO_L12N_T1_MRCC_34</text>
<text x="223.3" y="78.3">IO_L12P_T1_MRCC_34</text>
<text x="223.3" y="83.4">IO_L13P_T2_MRCC_34</text>
<text x="97.5" y="89.8">IO_L14P_T2_SRCC_14</text>
<text x="97.5" y="84.7">IO_L13P_T2_MRCC_14</text>
<text x="97.5" y="87.2">IO_L13N_T2_MRCC_14</text>
<text x="128.3" y="84.7">XC7A25T-CSG325</text>
<text x="153.4" y="88.5">IO_L11N_T1_SRCC_AD12N_15</text>
<text x="153.4" y="86">IO_L12P_T1_MRCC_AD5P_15</text>
<text x="223.3" y="86">IO_L13N_T2_MRCC_34</text>
<text x="223.3" y="88.5">IO_L14P_T2_SRCC_34</text>
<text x="97.5" y="92.3">IO_L14N_T2_SRCC_14</text>
<text x="97.5" y="94.8">IO_L15P_T2_DQS_RDWR_B_14</text>
<text x="153.4" y="93.6">IO_L10N_T1_AD4N_15</text>
<text x="153.4" y="91">IO_L11P_T1_SRCC_AD12P_15</text>
<text x="223.3" y="91">IO_L14N_T2_SRCC_34</text>
<text x="223.3" y="93.6">IO_L15P_T2_DQS_34</text>
<text x="97.5" y="99.9">IO_L16P_T2_CSI_B_14</text>
<text x="97.5" y="97.4">IO_L15N_T2_DQS_DOUT_CSO_B_14</text>
<text x="153.4" y="96.1">IO_L10P_T1_AD4P_15</text>
<text x="153.4" y="98.7">IO_L9N_T1_DQS_AD11N_15</text>
<text x="153.4" y="101.2">IO_L9P_T1_DQS_AD11P_15</text>
<text x="223.3" y="96.1">IO_L15N_T2_DQS_34</text>
<text x="223.3" y="101.2">IO_L16N_T2_34</text>
<text x="223.3" y="98.7">IO_L16P_T2_34</text>
<text x="97.5" y="105">IO_L17P_T2_A14_D30_14</text>
<text x="97.5" y="107.5">IO_L17N_T2_A13_D29_14</text>
<text x="97.5" y="102.5">IO_L16N_T2_A15_D31_14</text>
<text x="153.4" y="106.3">IO_L8P_T1_AD3P_15</text>
<text x="153.4" y="103.7">IO_L8N_T1_AD3N_15</text>
<text x="223.3" y="106.3">IO_L17N_T2_34</text>
<text x="223.3" y="103.7">IO_L17P_T2_34</text>
<text x="62.8" y="111.4">+3V3D</text>
<text x="97.5" y="110.1">IO_L18P_T2_A12_D28_14</text>
<text x="97.5" y="112.6">IO_L18N_T2_A11_D27_14</text>
<text x="153.4" y="108.8">IO_L7N_T1_AD10N_15</text>
<text x="153.4" y="111.4">IO_L7P_T1_AD10P_15</text>
<text x="153.4" y="113.9">IO_L6N_T0_VREF_15</text>
<text x="223.3" y="113.9">IO_L19P_T3_34</text>
<text x="223.3" y="108.8">IO_L18P_T2_34</text>
<text x="223.3" y="111.4">IO_L18N_T2_34</text>
<text x="60.2" y="119.5">R503</text>
<text x="97.5" y="115.2">IO_L19P_T3_A10_D26_14</text>
<text x="97.5" y="117.7">IO_L19N_T3_A09_D25_VREF_14</text>
<text x="153.4" y="119">IO_L5N_T0_AD2N_15</text>
<text x="153.4" y="116.4">IO_L6P_T0_15</text>
<text x="223.3" y="116.4">IO_L19N_T3_VREF_34</text>
<text x="223.3" y="119">IO_L20P_T3_34</text>
<text x="60.2" y="122">4k7</text>
<text x="68.1" y="120.8">R504</text>
<text x="68.1" y="123.3">4k7</text>
<text x="97.5" y="120.2">IO_L20P_T3_A08_D24_14</text>
<text x="97.5" y="125.3">IO_L21P_T3_DQS_14</text>
<text x="97.5" y="122.8">IO_L20N_T3_A07_D23_14</text>
<text x="153.4" y="121.5">IO_L5P_T0_AD2P_15</text>
<text x="153.4" y="124.1">IO_L4N_T0_AD9N_15</text>
<text x="223.3" y="124.1">IO_L21P_T3_DQS_34</text>
<text x="223.3" y="121.5">IO_L20N_T3_34</text>
<text x="97.5" y="130.4">IO_L22P_T3_A05_D21_14</text>
<text x="97.5" y="127.9">IO_L21N_T3_DQS_A06_D22_14</text>
<text x="153.4" y="129.1">IO_L3N_T0_DQS_AD1N_15</text>
<text x="153.4" y="131.7">IO_L3P_T0_DQS_AD1P_15</text>
<text x="153.4" y="126.6">IO_L4P_T0_AD9P_15</text>
<text x="223.3" y="129.1">IO_L22P_T3_34</text>
<text x="223.3" y="126.6">IO_L21N_T3_DQS_34</text>
<text x="223.3" y="131.7">IO_L22N_T3_34</text>
<text x="97.5" y="135.5">IO_L23P_T3_A03_D19_14</text>
<text x="97.5" y="132.9">IO_L22N_T3_A04_D20_14</text>
<text x="153.4" y="134.2">IO_L2N_T0_AD8N_15</text>
<text x="153.4" y="136.8">IO_L2P_T0_AD8P_15</text>
<text x="223.3" y="134.2">IO_L23P_T3_34</text>
<text x="223.3" y="136.8">IO_L23N_T3_34</text>
<text x="72.7" y="139.8">R505</text>
<text x="72.7" y="142.3">4k7</text>
<text x="97.5" y="140.6">IO_L24P_T3_A01_D17_14</text>
<text x="97.5" y="143.1">IO_L24N_T3_A00_D16_14</text>
<text x="97.5" y="138">IO_L23N_T3_A02_D18_14</text>
<text x="153.4" y="139.3">IO_L1N_T0_AD0N_15</text>
<text x="153.4" y="141.8">IO_L1P_T0_AD0P_15</text>
<text x="223.3" y="141.8">IO_L24N_T3_34</text>
<text x="223.3" y="139.3">IO_L24P_T3_34</text>
<text x="97.5" y="145.6">IO_25_14</text>
<text x="153.4" y="144.4">IO_0_15</text>
<text x="223.3" y="144.4">IO_25_34</text>
</g>
<g font-size="1.3" fill="#840084">
<text x="26.6" y="83.4">SIG</text>
<text x="26.6" y="108.8">SIG</text>
<text x="25.3" y="145.6">SIG</text>
<text x="25.3" y="159.6">SIG</text>
<text x="23.9" y="190.6">SIG</text>
</g>
</svg>
